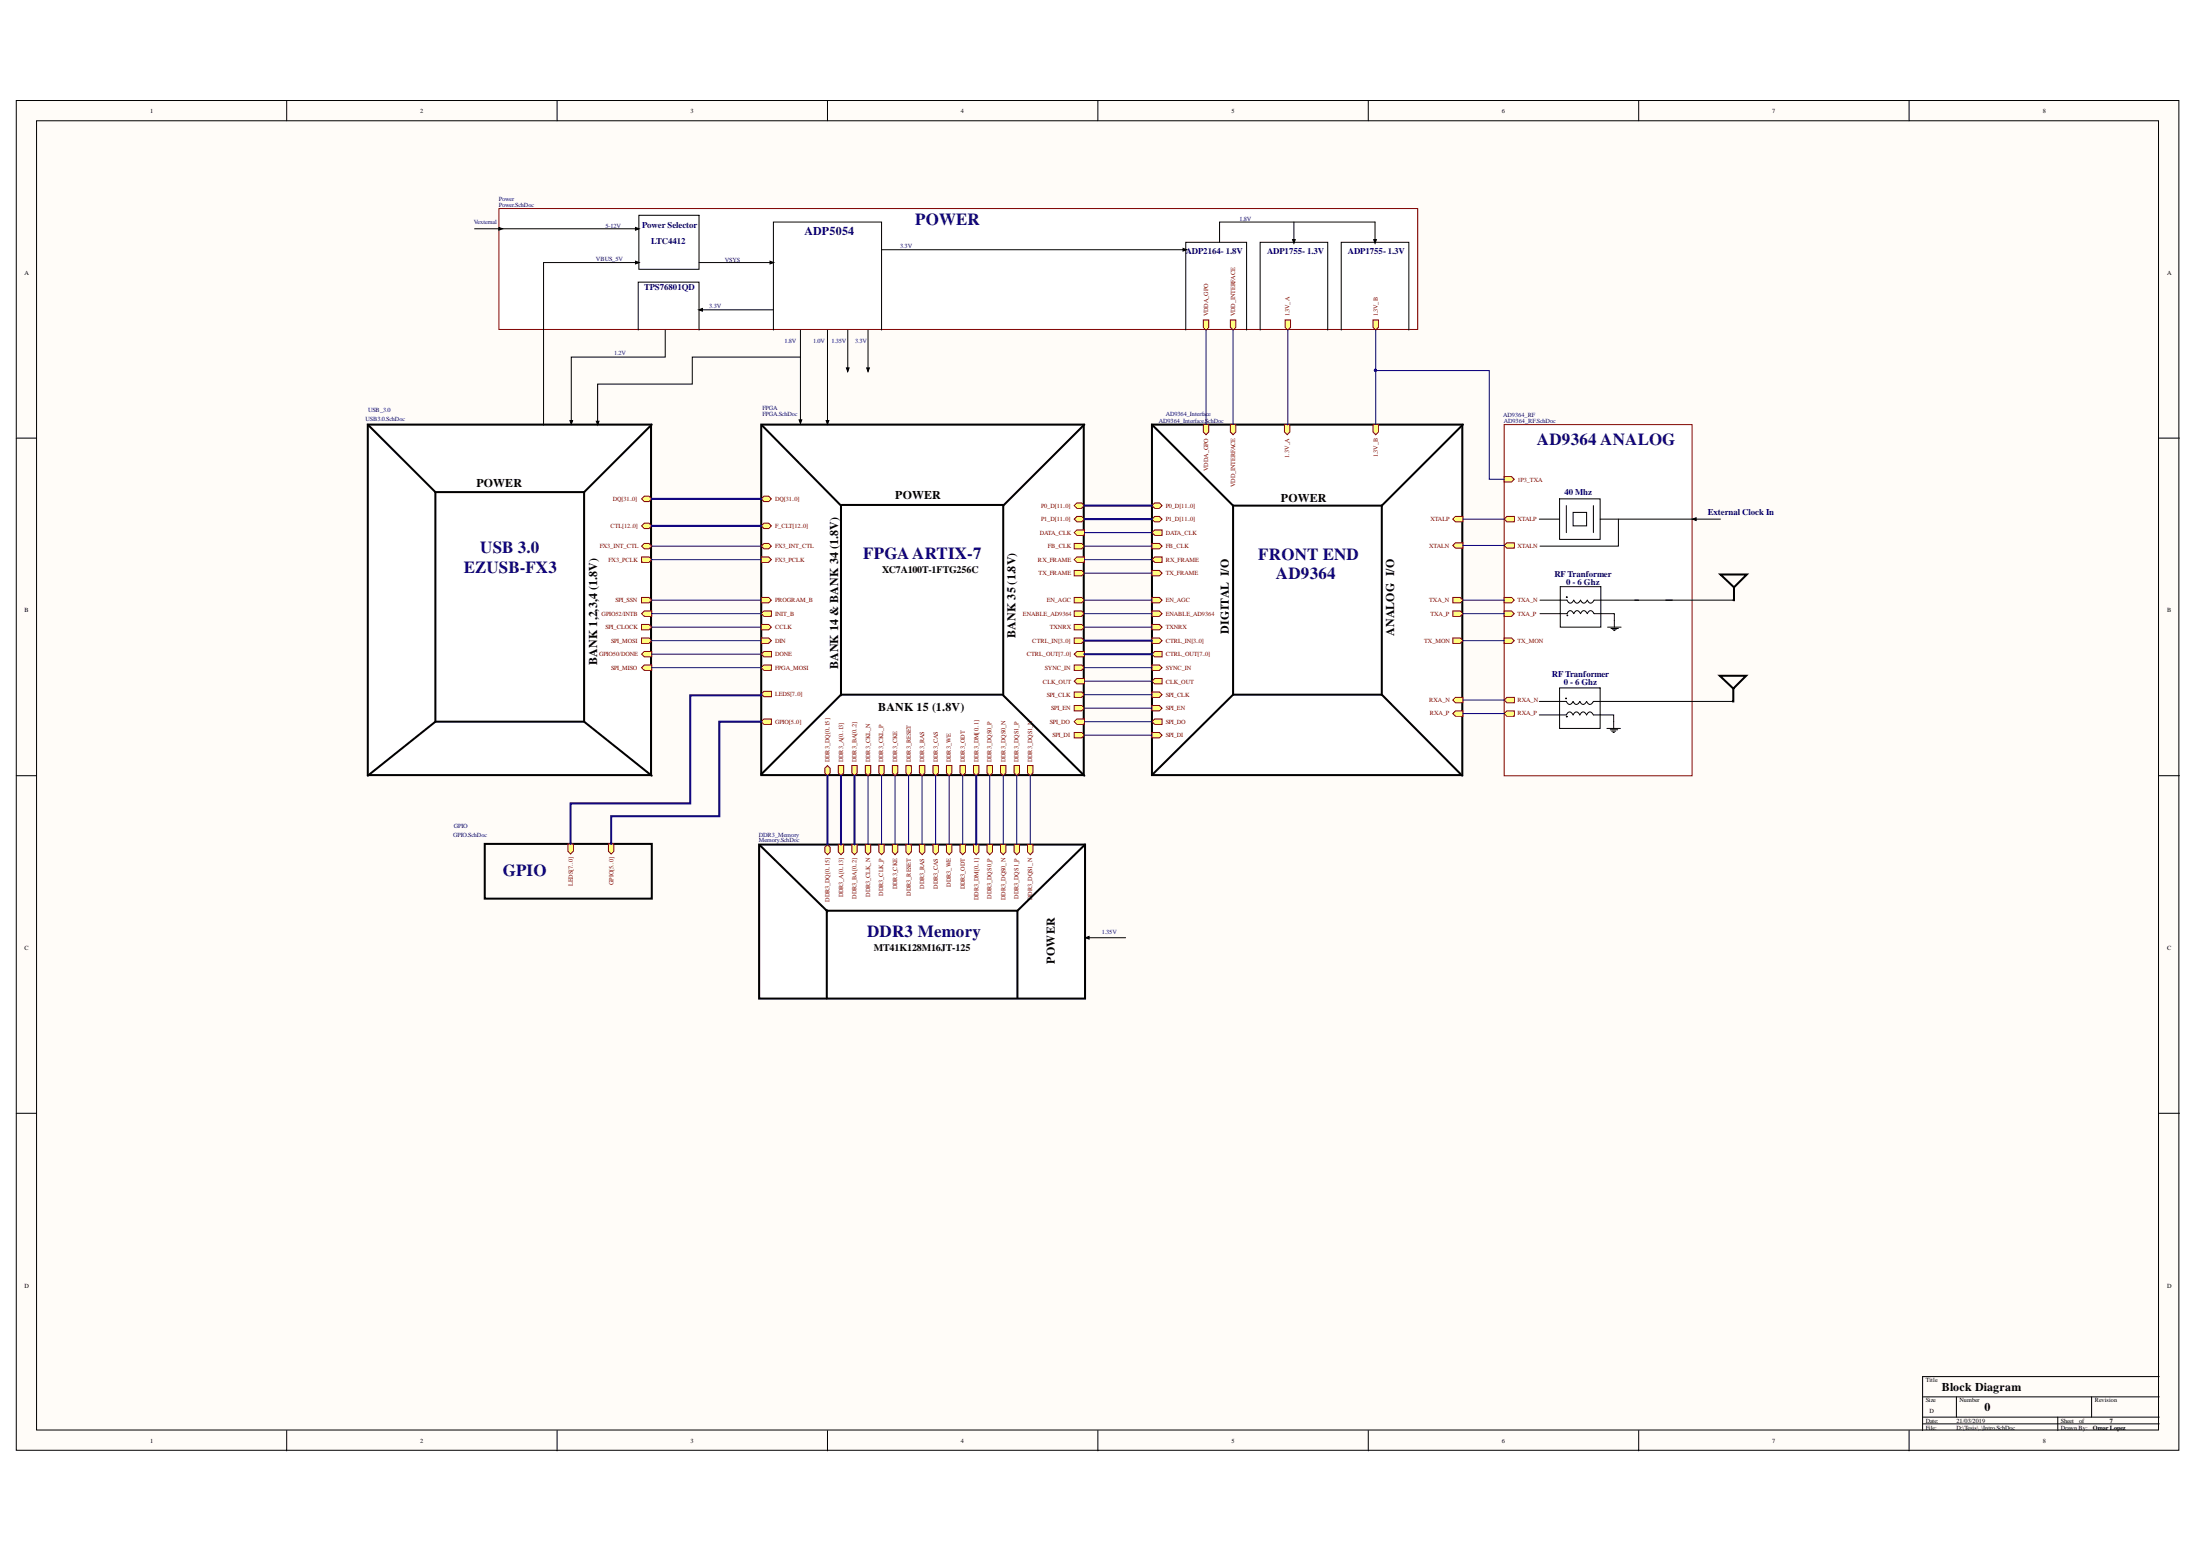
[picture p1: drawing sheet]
<svg xmlns="http://www.w3.org/2000/svg" width="297mm" height="210mm" viewBox="0 0 297 210" stroke-linecap="round" stroke-linejoin="round" font-family="sans-serif">
<g fill="#fffcf8" stroke="#000" stroke-width=".14">
<path d="M2.2 13.6h292v182.2h-292z"/>
<path d="M4.9 16.3h286.5v176.7h-286.5z"/>
</g>
<g fill="none" stroke="#000" stroke-width=".14">
<path d="M38.7 13.6v2.7M75.2 13.6v2.7M111.7 13.6v2.7M148.2 13.6v2.7M184.7 13.6v2.7M221.3 13.6v2.7M257.8 13.6v2.7M2.2 59.1h2.7M291.5 59.1h2.8M2.2 104.7h2.7M291.5 104.7h2.8M2.2 150.3h2.7"/>
<path d="M291.5 150.3h2.8M38.7 193.1v2.7M75.2 193.1v2.7M111.7 193.1v2.7M148.2 193.1v2.7M184.7 193.1v2.7M221.3 193.1v2.7M257.8 193.1v2.7M259.6 188.6h31.9M259.6 191.3h31.9M259.6 192.2h31.9M264.1 188.6v2.7"/>
<path d="M277.8 191.3v1.8M282.4 188.6v2.7M291.5 185.8h-31.9v7.3"/>
</g>
<path d="M155.5 57.3h41.9v47.3h-41.9z" fill="#fff" stroke="#000" stroke-width=".27"/>
<path d="M155.5 68.3l.4-.4h.6l.4 .4-.4 .3h-.6z" fill-rule="evenodd" fill="#ffff80"/>
<path d="M155.5 68.3l.4-.4h.6l.4 .4-.4 .3h-.6z" fill="none" stroke="#800000" stroke-width=".14"/>
<path d="M155.5 70.1l.4-.4h.6l.4 .4-.4 .3h-.6z" fill-rule="evenodd" fill="#ffff80"/>
<path d="M155.5 70.1l.4-.4h.6l.4 .4-.4 .3h-.6z" fill="none" stroke="#800000" stroke-width=".14"/>
<path d="M155.5 86.1h1l.4 .4-.4 .3h-1z" fill-rule="evenodd" fill="#ffff80"/>
<path d="M155.5 86.1h1l.4 .4-.4 .3h-1z" fill="none" stroke="#800000" stroke-width=".14"/>
<path d="M155.5 88.3l.4-.4h1v.8h-1z" fill-rule="evenodd" fill="#ffff80"/>
<path d="M155.5 88.3l.4-.4h1v.8h-1z" fill="none" stroke="#800000" stroke-width=".14"/>
<path d="M155.5 71.9l.4-.4h1v.8h-1z" fill-rule="evenodd" fill="#ffff80"/>
<path d="M155.5 71.9l.4-.4h1v.8h-1z" fill="none" stroke="#800000" stroke-width=".14"/>
<path d="M155.5 73.4h1l.4 .3-.4 .4h-1z" fill-rule="evenodd" fill="#ffff80"/>
<path d="M155.5 73.4h1l.4 .3-.4 .4h-1z" fill="none" stroke="#800000" stroke-width=".14"/>
<path d="M155.5 75.5l.4-.3h1v.7h-1z" fill-rule="evenodd" fill="#ffff80"/>
<path d="M155.5 75.5l.4-.3h1v.7h-1z" fill="none" stroke="#800000" stroke-width=".14"/>
<path d="M155.5 77h1l.4 .4-.4 .3h-1z" fill-rule="evenodd" fill="#ffff80"/>
<path d="M155.5 77h1l.4 .4-.4 .3h-1z" fill="none" stroke="#800000" stroke-width=".14"/>
<path d="M155.5 82.5h1l.4 .3-.4 .4h-1z" fill-rule="evenodd" fill="#ffff80"/>
<path d="M155.5 82.5h1l.4 .3-.4 .4h-1z" fill="none" stroke="#800000" stroke-width=".14"/>
<path d="M155.5 80.6h1l.4 .4-.4 .4h-1z" fill-rule="evenodd" fill="#ffff80"/>
<path d="M155.5 80.6h1l.4 .4-.4 .4h-1z" fill="none" stroke="#800000" stroke-width=".14"/>
<path d="M155.5 84.3h1l.4 .4-.4 .3h-1z" fill-rule="evenodd" fill="#ffff80"/>
<path d="M155.5 84.3h1l.4 .4-.4 .3h-1z" fill="none" stroke="#800000" stroke-width=".14"/>
<path d="M155.5 95.2h1l.4 .4-.4 .4h-1z" fill-rule="evenodd" fill="#ffff80"/>
<path d="M155.5 95.2h1l.4 .4-.4 .4h-1z" fill="none" stroke="#800000" stroke-width=".14"/>
<path d="M155.5 93.4h1l.4 .4-.4 .3h-1z" fill-rule="evenodd" fill="#ffff80"/>
<path d="M155.5 93.4h1l.4 .4-.4 .3h-1z" fill="none" stroke="#800000" stroke-width=".14"/>
<path d="M155.5 98.9h1l.4 .3-.4 .4h-1z" fill-rule="evenodd" fill="#ffff80"/>
<path d="M155.5 98.9h1l.4 .3-.4 .4h-1z" fill="none" stroke="#800000" stroke-width=".14"/>
<path d="M155.5 97.4l.4-.3h1v.7h-1z" fill-rule="evenodd" fill="#ffff80"/>
<path d="M155.5 97.4l.4-.3h1v.7h-1z" fill="none" stroke="#800000" stroke-width=".14"/>
<path d="M155.5 89.8h1l.4 .3-.4 .4h-1z" fill-rule="evenodd" fill="#ffff80"/>
<path d="M155.5 89.8h1l.4 .3-.4 .4h-1z" fill="none" stroke="#800000" stroke-width=".14"/>
<path d="M155.5 91.9l.4-.3h1v.7h-1z" fill-rule="evenodd" fill="#ffff80"/>
<path d="M155.5 91.9l.4-.3h1v.7h-1z" fill="none" stroke="#800000" stroke-width=".14"/>
<path d="M166.1 57.3h.8v1l-.4 .4-.4-.4z" fill-rule="evenodd" fill="#ffff80"/>
<path d="M166.1 57.3h.8v1l-.4 .4-.4-.4z" fill="none" stroke="#800000" stroke-width=".14"/>
<path d="M185.4 57.3h.7v1l-.4 .4-.3-.4z" fill-rule="evenodd" fill="#ffff80"/>
<path d="M185.4 57.3h.7v1l-.4 .4-.3-.4z" fill="none" stroke="#800000" stroke-width=".14"/>
<path d="M173.4 57.3h.8v1l-.4 .4-.4-.4z" fill-rule="evenodd" fill="#ffff80"/>
<path d="M173.4 57.3h.8v1l-.4 .4-.4-.4z" fill="none" stroke="#800000" stroke-width=".14"/>
<path d="M162.5 57.3h.7v1l-.4 .4-.3-.4z" fill-rule="evenodd" fill="#ffff80"/>
<path d="M162.5 57.3h.7v1l-.4 .4-.3-.4z" fill="none" stroke="#800000" stroke-width=".14"/>
<path d="M196.2 73.6l.3-.3h1v.7h-1z" fill-rule="evenodd" fill="#ffff80"/>
<path d="M196.2 73.6l.3-.3h1v.7h-1z" fill="none" stroke="#800000" stroke-width=".14"/>
<path d="M196.2 70.1l.3-.4h1v.7h-1z" fill-rule="evenodd" fill="#ffff80"/>
<path d="M196.2 70.1l.3-.4h1v.7h-1z" fill="none" stroke="#800000" stroke-width=".14"/>
<path d="M196.2 80.6h1l.3 .4-.3 .4h-1z" fill-rule="evenodd" fill="#ffff80"/>
<path d="M196.2 80.6h1l.3 .4-.3 .4h-1z" fill="none" stroke="#800000" stroke-width=".14"/>
<path d="M196.2 82.5h1l.3 .3-.3 .4h-1z" fill-rule="evenodd" fill="#ffff80"/>
<path d="M196.2 82.5h1l.3 .3-.3 .4h-1z" fill="none" stroke="#800000" stroke-width=".14"/>
<path d="M196.2 86.1h1l.3 .4-.3 .3h-1z" fill-rule="evenodd" fill="#ffff80"/>
<path d="M196.2 86.1h1l.3 .4-.3 .3h-1z" fill="none" stroke="#800000" stroke-width=".14"/>
<path d="M196.2 94.5l.3-.4h1v.8h-1z" fill-rule="evenodd" fill="#ffff80"/>
<path d="M196.2 94.5l.3-.4h1v.8h-1z" fill="none" stroke="#800000" stroke-width=".14"/>
<path d="M196.2 96.3l.3-.3h1v.7h-1z" fill-rule="evenodd" fill="#ffff80"/>
<path d="M196.2 96.3l.3-.3h1v.7h-1z" fill="none" stroke="#800000" stroke-width=".14"/>
<path d="M49.7 57.3h38.2v47.3h-38.2z" fill="#fff" stroke="#000" stroke-width=".27"/>
<path d="M86.6 73.7l.4-.3h.6l.4 .3-.4 .4h-.6z" fill-rule="evenodd" fill="#ffff80"/>
<path d="M86.6 73.7l.4-.3h.6l.4 .3-.4 .4h-.6z" fill="none" stroke="#800000" stroke-width=".14"/>
<path d="M86.6 75.2h1l.4 .3-.4 .4h-1z" fill-rule="evenodd" fill="#ffff80"/>
<path d="M86.6 75.2h1l.4 .3-.4 .4h-1z" fill="none" stroke="#800000" stroke-width=".14"/>
<path d="M86.6 67.3l.4-.3h.6l.4 .3-.4 .4h-.6z" fill-rule="evenodd" fill="#ffff80"/>
<path d="M86.6 67.3l.4-.3h.6l.4 .3-.4 .4h-.6z" fill="none" stroke="#800000" stroke-width=".14"/>
<path d="M86.6 71l.4-.4h.6l.4 .4-.4 .4h-.6z" fill-rule="evenodd" fill="#ffff80"/>
<path d="M86.6 71l.4-.4h.6l.4 .4-.4 .4h-.6z" fill="none" stroke="#800000" stroke-width=".14"/>
<path d="M86.6 80.6h1l.4 .4-.4 .4h-1z" fill-rule="evenodd" fill="#ffff80"/>
<path d="M86.6 80.6h1l.4 .4-.4 .4h-1z" fill="none" stroke="#800000" stroke-width=".14"/>
<path d="M86.6 82.8l.4-.3h1v.7h-1z" fill-rule="evenodd" fill="#ffff80"/>
<path d="M86.6 82.8l.4-.3h1v.7h-1z" fill="none" stroke="#800000" stroke-width=".14"/>
<path d="M86.6 84.3h1l.4 .4-.4 .3h-1z" fill-rule="evenodd" fill="#ffff80"/>
<path d="M86.6 84.3h1l.4 .4-.4 .3h-1z" fill="none" stroke="#800000" stroke-width=".14"/>
<path d="M86.6 86.1h1l.4 .4-.4 .3h-1z" fill-rule="evenodd" fill="#ffff80"/>
<path d="M86.6 86.1h1l.4 .4-.4 .3h-1z" fill="none" stroke="#800000" stroke-width=".14"/>
<path d="M86.6 88.3l.4-.4h1v.8h-1z" fill-rule="evenodd" fill="#ffff80"/>
<path d="M86.6 88.3l.4-.4h1v.8h-1z" fill="none" stroke="#800000" stroke-width=".14"/>
<path d="M86.6 90.1l.4-.3h1v.7h-1z" fill-rule="evenodd" fill="#ffff80"/>
<path d="M86.6 90.1l.4-.3h1v.7h-1z" fill="none" stroke="#800000" stroke-width=".14"/>
<path d="M102.8 57.3h43.5v47.3h-43.5z" fill="#fff" stroke="#000" stroke-width=".27"/>
<path d="M145 68.3l.4-.4h.6l.4 .4-.4 .3h-.6z" fill-rule="evenodd" fill="#ffff80"/>
<path d="M145 68.3l.4-.4h.6l.4 .4-.4 .3h-.6z" fill="none" stroke="#800000" stroke-width=".14"/>
<path d="M145 70.1l.4-.4h.6l.4 .4-.4 .3h-.6z" fill-rule="evenodd" fill="#ffff80"/>
<path d="M145 70.1l.4-.4h.6l.4 .4-.4 .3h-.6z" fill="none" stroke="#800000" stroke-width=".14"/>
<path d="M145 71.9l.4-.4h1v.8h-1z" fill-rule="evenodd" fill="#ffff80"/>
<path d="M145 71.9l.4-.4h1v.8h-1z" fill="none" stroke="#800000" stroke-width=".14"/>
<path d="M145 73.4h1l.4 .3-.4 .4h-1z" fill-rule="evenodd" fill="#ffff80"/>
<path d="M145 73.4h1l.4 .3-.4 .4h-1z" fill="none" stroke="#800000" stroke-width=".14"/>
<path d="M145 75.5l.4-.3h1v.7h-1z" fill-rule="evenodd" fill="#ffff80"/>
<path d="M145 75.5l.4-.3h1v.7h-1z" fill="none" stroke="#800000" stroke-width=".14"/>
<path d="M145 84.3h1l.4 .4-.4 .3h-1z" fill-rule="evenodd" fill="#ffff80"/>
<path d="M145 84.3h1l.4 .4-.4 .3h-1z" fill="none" stroke="#800000" stroke-width=".14"/>
<path d="M145 77h1l.4 .4-.4 .3h-1z" fill-rule="evenodd" fill="#ffff80"/>
<path d="M145 77h1l.4 .4-.4 .3h-1z" fill="none" stroke="#800000" stroke-width=".14"/>
<path d="M145 80.6h1l.4 .4-.4 .4h-1z" fill-rule="evenodd" fill="#ffff80"/>
<path d="M145 80.6h1l.4 .4-.4 .4h-1z" fill="none" stroke="#800000" stroke-width=".14"/>
<path d="M145 82.5h1l.4 .3-.4 .4h-1z" fill-rule="evenodd" fill="#ffff80"/>
<path d="M145 82.5h1l.4 .3-.4 .4h-1z" fill="none" stroke="#800000" stroke-width=".14"/>
<path d="M102.8 71l.3-.4h.7l.3 .4-.3 .4h-.7z" fill-rule="evenodd" fill="#ffff80"/>
<path d="M102.8 71l.3-.4h.7l.3 .4-.3 .4h-.7z" fill="none" stroke="#800000" stroke-width=".14"/>
<path d="M102.8 67.3l.3-.3h.7l.3 .3-.3 .4h-.7z" fill-rule="evenodd" fill="#ffff80"/>
<path d="M102.8 67.3l.3-.3h.7l.3 .3-.3 .4h-.7z" fill="none" stroke="#800000" stroke-width=".14"/>
<path d="M102.8 73.7l.3-.3h.7l.3 .3-.3 .4h-.7z" fill-rule="evenodd" fill="#ffff80"/>
<path d="M102.8 73.7l.3-.3h.7l.3 .3-.3 .4h-.7z" fill="none" stroke="#800000" stroke-width=".14"/>
<path d="M102.8 75.2h1l.3 .3-.3 .4h-1z" fill-rule="evenodd" fill="#ffff80"/>
<path d="M102.8 75.2h1l.3 .3-.3 .4h-1z" fill="none" stroke="#800000" stroke-width=".14"/>
<path d="M145 97.4l.4-.3h1v.7h-1z" fill-rule="evenodd" fill="#ffff80"/>
<path d="M145 97.4l.4-.3h1v.7h-1z" fill="none" stroke="#800000" stroke-width=".14"/>
<path d="M145 95.2h1l.4 .4-.4 .4h-1z" fill-rule="evenodd" fill="#ffff80"/>
<path d="M145 95.2h1l.4 .4-.4 .4h-1z" fill="none" stroke="#800000" stroke-width=".14"/>
<path d="M145 93.4h1l.4 .4-.4 .3h-1z" fill-rule="evenodd" fill="#ffff80"/>
<path d="M145 93.4h1l.4 .4-.4 .3h-1z" fill="none" stroke="#800000" stroke-width=".14"/>
<path d="M145 91.9l.4-.3h1v.7h-1z" fill-rule="evenodd" fill="#ffff80"/>
<path d="M145 91.9l.4-.3h1v.7h-1z" fill="none" stroke="#800000" stroke-width=".14"/>
<path d="M145 89.8h1l.4 .3-.4 .4h-1z" fill-rule="evenodd" fill="#ffff80"/>
<path d="M145 89.8h1l.4 .3-.4 .4h-1z" fill="none" stroke="#800000" stroke-width=".14"/>
<path d="M145 88.3l.4-.4h1v.8h-1z" fill-rule="evenodd" fill="#ffff80"/>
<path d="M145 88.3l.4-.4h1v.8h-1z" fill="none" stroke="#800000" stroke-width=".14"/>
<path d="M145 86.1h1l.4 .4-.4 .3h-1z" fill-rule="evenodd" fill="#ffff80"/>
<path d="M145 86.1h1l.4 .4-.4 .3h-1z" fill="none" stroke="#800000" stroke-width=".14"/>
<path d="M145 98.9h1l.4 .3-.4 .4h-1z" fill-rule="evenodd" fill="#ffff80"/>
<path d="M145 98.9h1l.4 .3-.4 .4h-1z" fill="none" stroke="#800000" stroke-width=".14"/>
<path d="M111.4 103.7l.3-.4 .4 .4v.6l-.4 .4-.3-.4z" fill-rule="evenodd" fill="#ffff80"/>
<path d="M111.4 103.7l.3-.4 .4 .4v.6l-.4 .4-.3-.4z" fill="none" stroke="#800000" stroke-width=".14"/>
<path d="M113.2 103.3h.7v1l-.4 .4-.3-.4z" fill-rule="evenodd" fill="#ffff80"/>
<path d="M113.2 103.3h.7v1l-.4 .4-.3-.4z" fill="none" stroke="#800000" stroke-width=".14"/>
<path d="M115 103.3h.7v1l-.3 .4-.4-.4z" fill-rule="evenodd" fill="#ffff80"/>
<path d="M115 103.3h.7v1l-.3 .4-.4-.4z" fill="none" stroke="#800000" stroke-width=".14"/>
<path d="M116.8 103.3h.8v1l-.4 .4-.4-.4z" fill-rule="evenodd" fill="#ffff80"/>
<path d="M116.8 103.3h.8v1l-.4 .4-.4-.4z" fill="none" stroke="#800000" stroke-width=".14"/>
<path d="M120.5 103.3h.7v1l-.3 .4-.4-.4z" fill-rule="evenodd" fill="#ffff80"/>
<path d="M120.5 103.3h.7v1l-.3 .4-.4-.4z" fill="none" stroke="#800000" stroke-width=".14"/>
<path d="M122.3 103.3h.7v1l-.3 .4-.4-.4z" fill-rule="evenodd" fill="#ffff80"/>
<path d="M122.3 103.3h.7v1l-.3 .4-.4-.4z" fill="none" stroke="#800000" stroke-width=".14"/>
<path d="M124.1 103.3h.8v1l-.4 .4-.4-.4z" fill-rule="evenodd" fill="#ffff80"/>
<path d="M124.1 103.3h.8v1l-.4 .4-.4-.4z" fill="none" stroke="#800000" stroke-width=".14"/>
<path d="M126 103.3h.7v1l-.4 .4-.3-.4z" fill-rule="evenodd" fill="#ffff80"/>
<path d="M126 103.3h.7v1l-.4 .4-.3-.4z" fill="none" stroke="#800000" stroke-width=".14"/>
<path d="M127.8 103.3h.7v1l-.3 .4-.4-.4z" fill-rule="evenodd" fill="#ffff80"/>
<path d="M127.8 103.3h.7v1l-.3 .4-.4-.4z" fill="none" stroke="#800000" stroke-width=".14"/>
<path d="M129.6 103.3h.7v1l-.3 .4-.4-.4z" fill-rule="evenodd" fill="#ffff80"/>
<path d="M129.6 103.3h.7v1l-.3 .4-.4-.4z" fill="none" stroke="#800000" stroke-width=".14"/>
<path d="M131.4 103.3h.8v1l-.4 .4-.4-.4z" fill-rule="evenodd" fill="#ffff80"/>
<path d="M131.4 103.3h.8v1l-.4 .4-.4-.4z" fill="none" stroke="#800000" stroke-width=".14"/>
<path d="M133.3 103.3h.7v1l-.4 .4-.3-.4z" fill-rule="evenodd" fill="#ffff80"/>
<path d="M133.3 103.3h.7v1l-.4 .4-.3-.4z" fill="none" stroke="#800000" stroke-width=".14"/>
<path d="M136.9 103.3h.7v1l-.3 .4-.4-.4z" fill-rule="evenodd" fill="#ffff80"/>
<path d="M136.9 103.3h.7v1l-.3 .4-.4-.4z" fill="none" stroke="#800000" stroke-width=".14"/>
<path d="M135.1 103.3h.7v1l-.3 .4-.4-.4z" fill-rule="evenodd" fill="#ffff80"/>
<path d="M135.1 103.3h.7v1l-.3 .4-.4-.4z" fill="none" stroke="#800000" stroke-width=".14"/>
<path d="M138.7 103.3h.8v1l-.4 .4-.4-.4z" fill-rule="evenodd" fill="#ffff80"/>
<path d="M138.7 103.3h.8v1l-.4 .4-.4-.4z" fill="none" stroke="#800000" stroke-width=".14"/>
<path d="M118.7 103.3h.7v1l-.4 .4-.3-.4z" fill-rule="evenodd" fill="#ffff80"/>
<path d="M118.7 103.3h.7v1l-.4 .4-.3-.4z" fill="none" stroke="#800000" stroke-width=".14"/>
<path d="M102.8 93.7l.3-.4h1v.7h-1z" fill-rule="evenodd" fill="#ffff80"/>
<path d="M102.8 93.7l.3-.4h1v.7h-1z" fill="none" stroke="#800000" stroke-width=".14"/>
<path d="M102.8 80.6h1l.3 .4-.3 .4h-1z" fill-rule="evenodd" fill="#ffff80"/>
<path d="M102.8 80.6h1l.3 .4-.3 .4h-1z" fill="none" stroke="#800000" stroke-width=".14"/>
<path d="M102.8 82.8l.3-.3h1v.7h-1z" fill-rule="evenodd" fill="#ffff80"/>
<path d="M102.8 82.8l.3-.3h1v.7h-1z" fill="none" stroke="#800000" stroke-width=".14"/>
<path d="M102.8 84.3h1l.3 .4-.3 .3h-1z" fill-rule="evenodd" fill="#ffff80"/>
<path d="M102.8 84.3h1l.3 .4-.3 .3h-1z" fill="none" stroke="#800000" stroke-width=".14"/>
<path d="M102.8 86.1h1l.3 .4-.3 .3h-1z" fill-rule="evenodd" fill="#ffff80"/>
<path d="M102.8 86.1h1l.3 .4-.3 .3h-1z" fill="none" stroke="#800000" stroke-width=".14"/>
<path d="M102.8 88.3l.3-.4h1v.8h-1z" fill-rule="evenodd" fill="#ffff80"/>
<path d="M102.8 88.3l.3-.4h1v.8h-1z" fill="none" stroke="#800000" stroke-width=".14"/>
<path d="M102.8 90.1l.3-.3h1v.7h-1z" fill-rule="evenodd" fill="#ffff80"/>
<path d="M102.8 90.1l.3-.3h1v.7h-1z" fill="none" stroke="#800000" stroke-width=".14"/>
<path d="M102.8 97.4l.3-.3h1v.7h-1z" fill-rule="evenodd" fill="#ffff80"/>
<path d="M102.8 97.4l.3-.3h1v.7h-1z" fill="none" stroke="#800000" stroke-width=".14"/>
<path d="M102.9 57.4l10.6 10.9M146.4 57.3l-10.9 11M113.5 68.3v25.6M113.6 68.2h21.9M113.5 93.8l-10.7 10.7M113.6 93.8h21.8M135.5 93.9l10.9 10.8" fill="none" stroke="#000" stroke-width=".27"/>
<path d="M67.4 28.2h124v16.3h-124z" fill="#fff" stroke="#800000" stroke-width=".14"/>
<path d="M166.1 43.2h.8v1l-.4 .4-.4-.4z" fill-rule="evenodd" fill="#ffff80"/>
<path d="M166.1 43.2h.8v1l-.4 .4-.4-.4z" fill="none" stroke="#800000" stroke-width=".14"/>
<path d="M162.5 43.2h.7v1l-.4 .4-.3-.4z" fill-rule="evenodd" fill="#ffff80"/>
<path d="M162.5 43.2h.7v1l-.4 .4-.3-.4z" fill="none" stroke="#800000" stroke-width=".14"/>
<path d="M173.5 43.2h.7v1l-.3 .4-.4-.4z" fill-rule="evenodd" fill="#ffff80"/>
<path d="M173.5 43.2h.7v1l-.3 .4-.4-.4z" fill="none" stroke="#800000" stroke-width=".14"/>
<path d="M185.4 43.2h.7v1l-.4 .4-.3-.4z" fill-rule="evenodd" fill="#ffff80"/>
<path d="M185.4 43.2h.7v1l-.4 .4-.3-.4z" fill="none" stroke="#800000" stroke-width=".14"/>
<g fill="none" stroke="#000" stroke-width=".14">
<path d="M67.9 30.9h18.3M85.8 35.3l.5 .1-.5 .2zM85.8 30.7l.5 .2-.5 .2zM86.2 35.4h-12.8v22M86.3 29.1h8.1v7.3h-8.1zM94.4 35.4h9.9M104 35.3l.5 .1-.5 .2zM119 33.7h41.1M159.7 33.5l.5 .2-.5 .2zM164.7 32.7v-2.7h21v2.7M174.5 32.3h.4l-.2 .5zM174.7 30v2.7"/>
<path d="M185.5 32.3h.3l-.1 .5zM104.4 44.6v-14.6h14.6v14.6M160.1 44.6v-11.9h8.2v11.9M170.1 44.6v-11.9h9.2v11.9M181.1 44.6v-11.9h9.1v11.9"/>
</g>
<path d="M85.8 35.3l.5 .1-.5 .2zM85.8 30.7l.5 .2-.5 .2zM104 35.3l.5 .1-.5 .2zM159.7 33.5l.5 .2-.5 .2zM174.5 32.3h.4l-.2 .5zM185.5 32.3h.3l-.1 .5z" fill="#000"/>
<path d="M203.1 57.3h25.4v47.4h-25.4z" fill="#fff" stroke="#800000" stroke-width=".14"/>
<path d="M203.1 73.6l.4-.3h1v.7h-1z" fill-rule="evenodd" fill="#ffff80"/>
<path d="M203.1 73.6l.4-.3h1v.7h-1z" fill="none" stroke="#800000" stroke-width=".14"/>
<path d="M203.1 80.6h1l.4 .4-.4 .4h-1z" fill-rule="evenodd" fill="#ffff80"/>
<path d="M203.1 80.6h1l.4 .4-.4 .4h-1z" fill="none" stroke="#800000" stroke-width=".14"/>
<path d="M203.1 70.1l.4-.4h1v.7h-1z" fill-rule="evenodd" fill="#ffff80"/>
<path d="M203.1 70.1l.4-.4h1v.7h-1z" fill="none" stroke="#800000" stroke-width=".14"/>
<path d="M203.1 82.5h1l.4 .3-.4 .4h-1z" fill-rule="evenodd" fill="#ffff80"/>
<path d="M203.1 82.5h1l.4 .3-.4 .4h-1z" fill="none" stroke="#800000" stroke-width=".14"/>
<path d="M203.1 86.1h1l.4 .4-.4 .3h-1z" fill-rule="evenodd" fill="#ffff80"/>
<path d="M203.1 86.1h1l.4 .4-.4 .3h-1z" fill="none" stroke="#800000" stroke-width=".14"/>
<path d="M203.1 94.5l.4-.4h1v.8h-1z" fill-rule="evenodd" fill="#ffff80"/>
<path d="M203.1 94.5l.4-.4h1v.8h-1z" fill="none" stroke="#800000" stroke-width=".14"/>
<path d="M203.1 96.3l.4-.3h1v.7h-1z" fill-rule="evenodd" fill="#ffff80"/>
<path d="M203.1 96.3l.4-.3h1v.7h-1z" fill="none" stroke="#800000" stroke-width=".14"/>
<path d="M203.1 64.3h1l.4 .4-.4 .4h-1z" fill-rule="evenodd" fill="#ffff80"/>
<path d="M203.1 64.3h1l.4 .4-.4 .4h-1z" fill="none" stroke="#800000" stroke-width=".14"/>
<g fill="none" stroke="#000" stroke-width=".14">
<path d="M64.1 30.9h3.6M67.4 30.7l.5 .2-.5 .2zM207.8 70.1h2.8M210.6 67.3h5.4v5.5h-5.4zM210.7 79.2h5.4v5.5h-5.4zM211.5 68.3v3.6M212.4 69.2h1.8v1.8h-1.8zM215.1 68.3v3.6M216 70.1h12.6M218.5 70.1v3.6h-10.6M228.5 70.1l.5-.2v.4zM228.6 70.1h3.7"/>
<path d="M207.8 96.5h3.7a.46 .46 0 0 1 .4-.4 .46 .46 0 0 1 .5 .4 .46 .46 0 0 1 .5-.4 .46 .46 0 0 1 .4 .4 .46 .46 0 0 1 .5-.4 .46 .46 0 0 1 .4 .4 .46 .46 0 0 1 .5-.4 .46 .46 0 0 1 .4 .4h2.8v1.8M207.8 94.7h3.7a.46 .46 0 0 0 .4 .4 .46 .46 0 0 0 .5-.4 .46 .46 0 0 0 .5 .4 .46 .46 0 0 0 .4-.4 .46 .46 0 0 0 .5 .4 .46 .46 0 0 0 .4-.4 .46 .46 0 0 0 .5 .4 .46 .46 0 0 0 .4-.4h18.9M207.9 82.8h3.7a.46 .46 0 0 1 .4-.4 .46 .46 0 0 1 .5 .4 .46 .46 0 0 1 .4-.4 .46 .46 0 0 1 .5 .4 .46 .46 0 0 1 .5-.4 .46 .46 0 0 1 .4 .4 .46 .46 0 0 1 .5-.4 .46 .46 0 0 1 .4 .4h2.8v1.9M207.9 81h3.7a.46 .46 0 0 0 .4 .4 .46 .46 0 0 0 .5-.4 .46 .46 0 0 0 .4 .4 .46 .46 0 0 0 .5-.4 .46 .46 0 0 0 .5 .4 .46 .46 0 0 0 .4-.4 .46 .46 0 0 0 .5 .4 .46 .46 0 0 0 .4-.4h6.1M210.6 92.9h5.4v5.4h-5.4zM217 98.3h1.8M217.1 84.7h1.8M217.4 98.5h1M217.5 84.8h1M217.6 98.7h.5M217.7 84.9h.5M217.8 98.9h.2"/>
<path d="M217.9 85.1h.2"/>
</g>
<g fill="#000" stroke="#000" stroke-width=".14">
<circle cx="211.4" cy="94.3" r=".05"/>
<circle cx="211.5" cy="80.6" r=".05"/>
<circle cx="211.5" cy="96.7" r=".05"/>
<circle cx="211.6" cy="83.1" r=".05"/>
</g>
<g fill="none" stroke="#000" stroke-width=".27">
<path d="M49.7 57.3l9.1 9.1h20.1l9.1-9.1M155.5 57.3l11 11M197.5 57.3l-10.9 11M58.8 66.4v31M78.9 66.4v31M135.5 68.3v25.5M166.5 68.3v25.5M166.5 68.3h20.1M186.6 68.3v25.5M232.3 77.5h3.6l-1.8 1.8zM234.1 79.3v1.7h-.1M186.6 93.8h-20.1l-11 10.8"/>
<path d="M186.6 93.8l10.8 10.9M232.2 91.2h3.6l-1.8 1.8zM234 93v1.7h-.1M49.7 104.7l9.1-7.3h20.1l9.1 7.3"/>
</g>
<path d="M67.4 30.7l.5 .2-.5 .2zM228.5 70.1l.5-.2v.4z" fill="#000"/>
<path d="M102.5 114h44v20.8h-44z" fill="#fff" stroke="#000" stroke-width=".27"/>
<path d="M111.4 114.4l.3-.4 .4 .4v.6l-.4 .4-.3-.4z" fill-rule="evenodd" fill="#ffff80"/>
<path d="M111.4 114.4l.3-.4 .4 .4v.6l-.4 .4-.3-.4z" fill="none" stroke="#800000" stroke-width=".14"/>
<path d="M113.2 114h.7v1l-.4 .4-.3-.4z" fill-rule="evenodd" fill="#ffff80"/>
<path d="M113.2 114h.7v1l-.4 .4-.3-.4z" fill="none" stroke="#800000" stroke-width=".14"/>
<path d="M115 114h.7v1l-.3 .4-.4-.4z" fill-rule="evenodd" fill="#ffff80"/>
<path d="M115 114h.7v1l-.3 .4-.4-.4z" fill="none" stroke="#800000" stroke-width=".14"/>
<path d="M116.8 114h.8v1l-.4 .4-.4-.4z" fill-rule="evenodd" fill="#ffff80"/>
<path d="M116.8 114h.8v1l-.4 .4-.4-.4z" fill="none" stroke="#800000" stroke-width=".14"/>
<path d="M120.5 114h.7v1l-.3 .4-.4-.4z" fill-rule="evenodd" fill="#ffff80"/>
<path d="M120.5 114h.7v1l-.3 .4-.4-.4z" fill="none" stroke="#800000" stroke-width=".14"/>
<path d="M122.3 114h.7v1l-.3 .4-.4-.4z" fill-rule="evenodd" fill="#ffff80"/>
<path d="M122.3 114h.7v1l-.3 .4-.4-.4z" fill="none" stroke="#800000" stroke-width=".14"/>
<path d="M124.1 114h.8v1l-.4 .4-.4-.4z" fill-rule="evenodd" fill="#ffff80"/>
<path d="M124.1 114h.8v1l-.4 .4-.4-.4z" fill="none" stroke="#800000" stroke-width=".14"/>
<path d="M126 114h.7v1l-.4 .4-.3-.4z" fill-rule="evenodd" fill="#ffff80"/>
<path d="M126 114h.7v1l-.4 .4-.3-.4z" fill="none" stroke="#800000" stroke-width=".14"/>
<path d="M127.8 114h.7v1l-.3 .4-.4-.4z" fill-rule="evenodd" fill="#ffff80"/>
<path d="M127.8 114h.7v1l-.3 .4-.4-.4z" fill="none" stroke="#800000" stroke-width=".14"/>
<path d="M129.6 114h.7v1l-.3 .4-.4-.4z" fill-rule="evenodd" fill="#ffff80"/>
<path d="M129.6 114h.7v1l-.3 .4-.4-.4z" fill="none" stroke="#800000" stroke-width=".14"/>
<path d="M131.4 114h.8v1l-.4 .4-.4-.4z" fill-rule="evenodd" fill="#ffff80"/>
<path d="M131.4 114h.8v1l-.4 .4-.4-.4z" fill="none" stroke="#800000" stroke-width=".14"/>
<path d="M133.3 114h.7v1l-.4 .4-.3-.4z" fill-rule="evenodd" fill="#ffff80"/>
<path d="M133.3 114h.7v1l-.4 .4-.3-.4z" fill="none" stroke="#800000" stroke-width=".14"/>
<path d="M136.9 114h.7v1l-.3 .4-.4-.4z" fill-rule="evenodd" fill="#ffff80"/>
<path d="M136.9 114h.7v1l-.3 .4-.4-.4z" fill="none" stroke="#800000" stroke-width=".14"/>
<path d="M135.1 114h.7v1l-.3 .4-.4-.4z" fill-rule="evenodd" fill="#ffff80"/>
<path d="M135.1 114h.7v1l-.3 .4-.4-.4z" fill="none" stroke="#800000" stroke-width=".14"/>
<path d="M138.7 114h.8v1l-.4 .4-.4-.4z" fill-rule="evenodd" fill="#ffff80"/>
<path d="M138.7 114h.8v1l-.4 .4-.4-.4z" fill="none" stroke="#800000" stroke-width=".14"/>
<path d="M118.7 114h.7v1l-.4 .4-.3-.4z" fill-rule="evenodd" fill="#ffff80"/>
<path d="M118.7 114h.7v1l-.4 .4-.3-.4z" fill="none" stroke="#800000" stroke-width=".14"/>
<path d="M65.4 113.9h22.6v7.4h-22.6zM102.6 114.1l9.1 8.9M146.5 114l-9.1 8.9h-25.8M111.6 122.8v12M137.4 122.9v11.8" fill="none" stroke="#000" stroke-width=".27"/>
<path d="M86.2 44.6v-6.5h8.2v6.5M94.3 41.8l.5-.2v.4zM94.5 41.8h9.9M107.9 56.7h.4l-.2 .5zM108.1 44.6v12.4M111.5 56.8h.4l-.2 .5zM111.7 44.6v12.5" fill="none" stroke="#000" stroke-width=".14"/>
<path d="M94.3 41.8l.5-.2v.4zM107.9 56.7h.4l-.2 .5zM111.5 56.8h.4l-.2 .5z" fill="#000"/>
<path d="M76.7 113.9h.7v1l-.4 .4-.3-.4z" fill-rule="evenodd" fill="#ffff80"/>
<path d="M76.7 113.9h.7v1l-.4 .4-.3-.4z" fill="none" stroke="#800000" stroke-width=".14"/>
<path d="M82.2 113.9h.7v1l-.4 .4-.3-.4z" fill-rule="evenodd" fill="#ffff80"/>
<path d="M82.2 113.9h.7v1l-.4 .4-.3-.4z" fill="none" stroke="#800000" stroke-width=".14"/>
<g fill="none" stroke="#000080" stroke-width=".14">
<path d="M162.8 44.6v12.7M166.5 44.6v12.7M173.9 44.6v12.7h-.1M185.7 50h15.4v14.7h2M185.7 44.6v12.7M88 75.5h14.8M88 73.7h14.8M146.4 75.5h9.1M146.4 73.7h9.1M146.4 71.9h9.1M146.4 77.4h9.1M197.5 70.1h5.6"/>
<path d="M197.5 73.6h5.6M88 90.1h14.8M88 82.8h14.8M88 81h14.8M88 84.7h14.8M88 86.5h14.8M88 88.3h14.8M146.4 97.4h9.1M146.4 95.6h9.1M146.4 93.8h9.1M146.4 90.1h9.1M146.4 82.8h9.1"/>
<path d="M146.4 81h9.1M146.4 84.7h9.1M146.4 99.2h9.1M146.4 91.9h9.1M197.5 82.8h5.6M197.5 81h5.6M197.5 96.3h5.6M197.5 86.5h5.6M197.5 94.5h5.6M117.2 104.7v9.3M119 104.7v9.3M120.9 104.7v9.3"/>
<path d="M122.7 104.7v9.3M124.5 104.7v9.3M126.3 104.7v9.3M128.2 104.7v9.3M130 104.7v9.3M133.6 104.7v9.3M135.5 104.7v9.3M137.3 104.7v9.3M139.1 104.7v9.3"/>
</g>
<path d="M88 67.3h14.8M88 71h14.8M146.4 68.3h9.1M146.4 70.1h9.1M102.8 93.7v.2h-9.6v14.5h-16.2v5.5M102.8 97.4h-5.7v12.8h-14.6v3.7M146.4 88.3h9.1M146.4 86.5h9.1M111.7 104.7v9.3M113.5 104.7v9.3M115.4 104.7v9.3M131.8 104.7v9.3" fill="none" stroke="#000080" stroke-width=".27"/>
<path d="M76.9 56.8h.4l-.2 .5zM80.5 56.9h.4l-.2 .5zM89.8 44.6v3.6h-12.7v8.9M108.1 48.2h-14.6v3.6h-12.8v5.4M114.3 49.7h.3l-.1 .5zM114.5 44.6v5.4M117 49.7h.4l-.2 .5zM117.2 44.6v5.4M220.7 81h13.3M146.5 126.6l.5-.2v.4zM146.7 126.6h5.3" fill="none" stroke="#000" stroke-width=".14"/>
<path d="M76.9 56.8h.4l-.2 .5zM80.5 56.9h.4l-.2 .5zM114.3 49.7h.3l-.1 .5zM117 49.7h.4l-.2 .5zM146.5 126.6l.5-.2v.4z" fill="#000"/>
<circle cx="185.7" cy="50" r=".14" fill="#000080" stroke="#000080" stroke-width=".14"/>
<g font-size="2.3" fill="#11037f">
<text x="123.6" y="30.4">POWER</text>
<text x="207.5" y="60.1">AD9364 ANALOG</text>
<text x="62.6" y="77.4">EZUSB-FX3</text>
<text x="64.8" y="74.7">USB 3.0</text>
<text x="116.6" y="75.5">FPGAARTIX-7</text>
<text x="169.9" y="75.6">FRONT END</text>
<text x="172.3" y="78.2">AD9364</text>
<text x="67.9" y="118.2">GPIO</text>
<text x="117.1" y="126.5">DDR3 Memory</text>
</g>
<text font-size="1.6" fill="#000080" x="108.6" y="31.7">ADP5054</text>
<g font-size="1.6">
<text x="64.3" y="65.7">POWER</text>
<text x="120.9" y="67.4">POWER</text>
<text x="172.9" y="67.7">POWER</text>
<text x="80.6" y="89.7" transform="rotate(-90 80.6 89.7)">BANK 1,2,3,4 (1.8V)</text>
<text x="137.1" y="86.1" transform="rotate(-90 137.1 86.1)">BANK 35 (1.8V)</text>
<text x="165.9" y="85.5" transform="rotate(-90 165.9 85.5)">DIGITAL I/O</text>
<text x="188.2" y="85.9" transform="rotate(-90 188.2 85.9)">ANALOG I/O</text>
<text x="113.2" y="90.3" transform="rotate(-90 113.2 90.3)">BANK 14 &amp; BANK 34 (1.8V)</text>
<text x="118.6" y="96">BANK 15 (1.8V)</text>
<text x="142.4" y="130.1" transform="rotate(-90 142.4 130.1)">POWER</text>
<text x="262.2" y="187.7">Block Diagram</text>
<text x="267.9" y="190.5">0</text>
</g>
<g font-size="1.4">
<text x="119.1" y="77.3">XC7A100T-1FTG256C</text>
<text x="118" y="128.3">MT41K128M16JT-125</text>
</g>
<g font-size="1.2" fill="#000080">
<text x="86.7" y="30.8">Power Selector</text>
<text x="87.9" y="32.9">LTC4412</text>
<text x="160.1" y="34.3">ADP2164- 1.8V</text>
<text x="171.1" y="34.3">ADP1755- 1.3V</text>
<text x="182" y="34.3">ADP1755- 1.3V</text>
<text x="87" y="39.1">TPS76801QD</text>
<text x="211.2" y="66.9">40 Mhz</text>
<text x="230.6" y="69.5">External Clock In</text>
<text x="209.9" y="77.9">RF Tranformer</text>
<text x="211.5" y="79">0 - 6 Ghz</text>
<text x="209.5" y="91.4">RF Tranformer</text>
<text x="211.1" y="92.5">0 - 6 Ghz</text>
</g>
<g font-size=".8">
<text x="20.3" y="15.2">1</text>
<text x="56.7" y="15.2">2</text>
<text x="93.2" y="15.2">3</text>
<text x="129.7" y="15.2">4</text>
<text x="166.3" y="15.2">5</text>
<text x="202.8" y="15.2">6</text>
<text x="239.3" y="15.2">7</text>
<text x="275.8" y="15.2">8</text>
<text x="3.3" y="37.1">A</text>
<text x="292.6" y="37.1">A</text>
<text x="3.3" y="82.6">B</text>
<text x="292.6" y="82.6">B</text>
<text x="3.3" y="128.2">C</text>
<text x="292.6" y="128.2">C</text>
<text x="3.3" y="173.8">D</text>
<text x="292.6" y="173.8">D</text>
<text x="260" y="186.6">Title</text>
<text x="260" y="189.3">Size</text>
<text x="260.5" y="190.7">D</text>
<text x="264.6" y="189.3">Number</text>
<text x="282.8" y="189.3">Revision</text>
<text x="20.3" y="194.8">1</text>
<text x="56.7" y="194.8">2</text>
<text x="93.2" y="194.8">3</text>
<text x="129.7" y="194.8">4</text>
<text x="166.3" y="194.8">5</text>
<text x="202.8" y="194.8">6</text>
<text x="239.3" y="194.8">7</text>
<text x="260" y="192.1">Date:</text>
<text x="260" y="193">File:</text>
<text x="264.1" y="192.1">21/03/2019</text>
<text x="264.1" y="193">D:\Tesis\..\Intro.SchDoc</text>
<text x="275.8" y="194.8">8</text>
<text x="278.3" y="192.1">Sheet</text>
<text x="278.3" y="193">Drawn By:</text>
<text x="280.7" y="192.1">of</text>
<text x="282.6" y="193">Omar Lopez</text>
<text x="284.9" y="192.1">7</text>
</g>
<g font-size=".8" fill="#000080">
<text x="67.4" y="27.1">Power</text>
<text x="67.4" y="27.9">Power.SchDoc</text>
<text x="167.4" y="29.8">1.8V</text>
<text x="64" y="30.3">Vexternal</text>
<text x="80.5" y="35.2">VBUS_5V</text>
<text x="81.7" y="30.8">5-12V</text>
<text x="97.9" y="35.4">VSYS</text>
<text x="121.5" y="33.4">3.3V</text>
<text x="95.8" y="41.5">3.3V</text>
<text x="82.9" y="47.9">1.2V</text>
<text x="105.9" y="46.3">1.8V</text>
<text x="109.8" y="46.3">1.0V</text>
<text x="112.2" y="46.3">1.35V</text>
<text x="115.5" y="46.3">3.3V</text>
<text x="49.4" y="56.9">USB3.0.SchDoc</text>
<text x="49.7" y="55.6">USB_3.0</text>
<text x="103" y="55.3">FPGA</text>
<text x="103" y="56.2">FPGA.SchDoc</text>
<text x="156.5" y="57.1">AD9364_Interface.SchDoc</text>
<text x="157.4" y="56.2">AD9364_Interface</text>
<text x="202.9" y="56.3">AD9364_RF</text>
<text x="203" y="57.1">AD9364_RF.SchDoc</text>
<text x="61.2" y="112.9">GPIO.SchDoc</text>
<text x="61.3" y="111.8">GPIO</text>
<text x="102.4" y="112.9">DDR3_Memory</text>
<text x="102.4" y="113.6">Memory.SchDoc</text>
<text x="148.8" y="126.1">1.35V</text>
</g>
<g font-size=".8" fill="#800000">
<text x="163.1" y="42.7" transform="rotate(-90 163.1 42.7)">VDDA_GPO</text>
<text x="166.8" y="42.7" transform="rotate(-90 166.8 42.7)">VDD_INTERFACE</text>
<text x="174.1" y="42.7" transform="rotate(-90 174.1 42.7)">1.3V_A</text>
<text x="186" y="42.7" transform="rotate(-90 186 42.7)">1.3V_B</text>
<text x="163.1" y="63.6" transform="rotate(-90 163.1 63.6)">VDDA_GPO</text>
<text x="166.8" y="65.8" transform="rotate(-90 166.8 65.8)">VDD_INTERFACE</text>
<text x="174" y="61.8" transform="rotate(-90 174 61.8)">1.3V_A</text>
<text x="186" y="61.7" transform="rotate(-90 186 61.7)">1.3V_B</text>
<text x="204.9" y="65">1P3_TXA</text>
<text x="82.4" y="71.2">CTL[12..0]</text>
<text x="82.8" y="67.6">DQ[31..0]</text>
<text x="104.6" y="71.2">F_CLT[12..0]</text>
<text x="104.6" y="67.6">DQ[31..0]</text>
<text x="140.6" y="68.5">P0_D[11..0]</text>
<text x="140.6" y="70.3">P1_D[11..0]</text>
<text x="157.4" y="68.5">P0_D[11..0]</text>
<text x="157.4" y="70.3">P1_D[11..0]</text>
<text x="193.1" y="70.3">XTALP</text>
<text x="204.9" y="70.3">XTALP</text>
<text x="81" y="74">FX3_INT_CTL</text>
<text x="82.2" y="75.8">FX3_PCLK</text>
<text x="104.6" y="74">FX3_INT_CTL</text>
<text x="104.6" y="75.8">FX3_PCLK</text>
<text x="140.1" y="75.8">RX_FRAME</text>
<text x="140.2" y="77.7">TX_FRAME</text>
<text x="140.4" y="72.2">DATA_CLK</text>
<text x="141.5" y="74">FB_CLK</text>
<text x="157.4" y="72.2">DATA_CLK</text>
<text x="157.4" y="74">FB_CLK</text>
<text x="157.4" y="75.8">RX_FRAME</text>
<text x="157.4" y="77.7">TX_FRAME</text>
<text x="193" y="73.9">XTALN</text>
<text x="204.9" y="73.9">XTALN</text>
<text x="81.2" y="83.1">GPIO52/INTB</text>
<text x="83.1" y="81.3">SPI_SSN</text>
<text x="104.6" y="81.3">PROGRAM_B</text>
<text x="104.6" y="83.1">INIT_B</text>
<text x="138.1" y="83.1">ENABLE_AD9364</text>
<text x="141.3" y="81.3">EN_AGC</text>
<text x="157.4" y="83.1">ENABLE_AD9364</text>
<text x="157.4" y="81.3">EN_AGC</text>
<text x="193" y="81.3">TXA_N</text>
<text x="193.1" y="83.1">TXA_P</text>
<text x="204.9" y="81.3">TXA_N</text>
<text x="204.9" y="83.1">TXA_P</text>
<text x="80.9" y="88.6">GPIO50/DONE</text>
<text x="81.7" y="84.9">SPI_CLOCK</text>
<text x="82.5" y="86.8">SPI_MOSI</text>
<text x="104.6" y="84.9">CCLK</text>
<text x="104.6" y="86.8">DIN</text>
<text x="104.6" y="88.6">DONE</text>
<text x="138.6" y="88.6">CTRL_OUT[7..0]</text>
<text x="139.4" y="86.8">CTRL_IN[3..0]</text>
<text x="141.7" y="84.9">TXNRX</text>
<text x="157.4" y="86.8">CTRL_IN[3..0]</text>
<text x="157.4" y="88.6">CTRL_OUT[7..0]</text>
<text x="157.4" y="84.9">TXNRX</text>
<text x="192.3" y="86.8">TX_MON</text>
<text x="204.9" y="86.8">TX_MON</text>
<text x="82.5" y="90.4">SPI_MISO</text>
<text x="104.6" y="94">LEDS[7..0]</text>
<text x="104.6" y="90.4">FPGA_MOSI</text>
<text x="140.8" y="92.3">CLK_OUT</text>
<text x="141.1" y="90.4">SYNC_IN</text>
<text x="141.3" y="94">SPI_CLK</text>
<text x="141.9" y="95.9">SPI_EN</text>
<text x="157.4" y="95.9">SPI_EN</text>
<text x="157.4" y="94">SPI_CLK</text>
<text x="157.4" y="90.4">SYNC_IN</text>
<text x="157.4" y="92.3">CLK_OUT</text>
<text x="193" y="94.8">RXA_N</text>
<text x="204.9" y="94.8">RXA_N</text>
<text x="104.6" y="97.7">GPIO[5..0]</text>
<text x="141.7" y="97.7">SPI_DO</text>
<text x="142.1" y="99.5">SPI_DI</text>
<text x="157.4" y="99.5">SPI_DI</text>
<text x="157.4" y="97.7">SPI_DO</text>
<text x="193.1" y="96.6">RXA_P</text>
<text x="204.9" y="96.6">RXA_P</text>
<text x="112" y="102.9" transform="rotate(-90 112 102.9)">DDR3_DQ[0..15]</text>
<text x="113.9" y="102.9" transform="rotate(-90 113.9 102.9)">DDR3_A[0..13]</text>
<text x="115.6" y="102.9" transform="rotate(-90 115.6 102.9)">DDR3_BA[0..2]</text>
<text x="117.5" y="102.9" transform="rotate(-90 117.5 102.9)">DDR3_CKL_N</text>
<text x="119.3" y="102.9" transform="rotate(-90 119.3 102.9)">DDR3_CKL_P</text>
<text x="121.1" y="102.9" transform="rotate(-90 121.1 102.9)">DDR3_CKE</text>
<text x="123" y="102.9" transform="rotate(-90 123 102.9)">DDR3_RESET</text>
<text x="124.8" y="102.9" transform="rotate(-90 124.8 102.9)">DDR3_RAS</text>
<text x="126.6" y="102.9" transform="rotate(-90 126.6 102.9)">DDR3_CAS</text>
<text x="128.4" y="102.9" transform="rotate(-90 128.4 102.9)">DDR3_WE</text>
<text x="130.3" y="102.9" transform="rotate(-90 130.3 102.9)">DDR3_ODT</text>
<text x="132.1" y="102.9" transform="rotate(-90 132.1 102.9)">DDR3_DM[0..1]</text>
<text x="133.9" y="102.9" transform="rotate(-90 133.9 102.9)">DDR3_DQS0_P</text>
<text x="135.7" y="102.9" transform="rotate(-90 135.7 102.9)">DDR3_DQS0_N</text>
<text x="137.5" y="102.9" transform="rotate(-90 137.5 102.9)">DDR3_DQS1_P</text>
<text x="139.4" y="102.9" transform="rotate(-90 139.4 102.9)">DDR3_DQS1_N</text>
<text x="77.3" y="119.6" transform="rotate(-90 77.3 119.6)">LEDS[7..0]</text>
<text x="82.8" y="119.4" transform="rotate(-90 82.8 119.4)">GPIO[5..0]</text>
<text x="124.8" y="120" transform="rotate(-90 124.8 120)">DDR3_RAS</text>
<text x="126.6" y="120" transform="rotate(-90 126.6 120)">DDR3_CAS</text>
<text x="128.4" y="119.7" transform="rotate(-90 128.4 119.7)">DDR3_WE</text>
<text x="112" y="121.8" transform="rotate(-90 112 121.8)">DDR3_DQ[0..15]</text>
<text x="113.9" y="121.1" transform="rotate(-90 113.9 121.1)">DDR3_A[0..13]</text>
<text x="115.6" y="121.3" transform="rotate(-90 115.6 121.3)">DDR3_BA[0..2]</text>
<text x="117.5" y="121.1" transform="rotate(-90 117.5 121.1)">DDR3_CLK_N</text>
<text x="119.3" y="120.9" transform="rotate(-90 119.3 120.9)">DDR3_CLK_P</text>
<text x="121.1" y="120" transform="rotate(-90 121.1 120)">DDR3_CKE</text>
<text x="123" y="120.9" transform="rotate(-90 123 120.9)">DDR3_RESET</text>
<text x="130.3" y="120" transform="rotate(-90 130.3 120)">DDR3_ODT</text>
<text x="132.1" y="121.5" transform="rotate(-90 132.1 121.5)">DDR3_DM[0..1]</text>
<text x="133.9" y="121.3" transform="rotate(-90 133.9 121.3)">DDR3_DQS0_P</text>
<text x="135.7" y="121.5" transform="rotate(-90 135.7 121.5)">DDR3_DQS0_N</text>
<text x="137.5" y="121.3" transform="rotate(-90 137.5 121.3)">DDR3_DQS1_P</text>
<text x="139.4" y="121.5" transform="rotate(-90 139.4 121.5)">DDR3_DQS1_N</text>
</g>
</svg>
